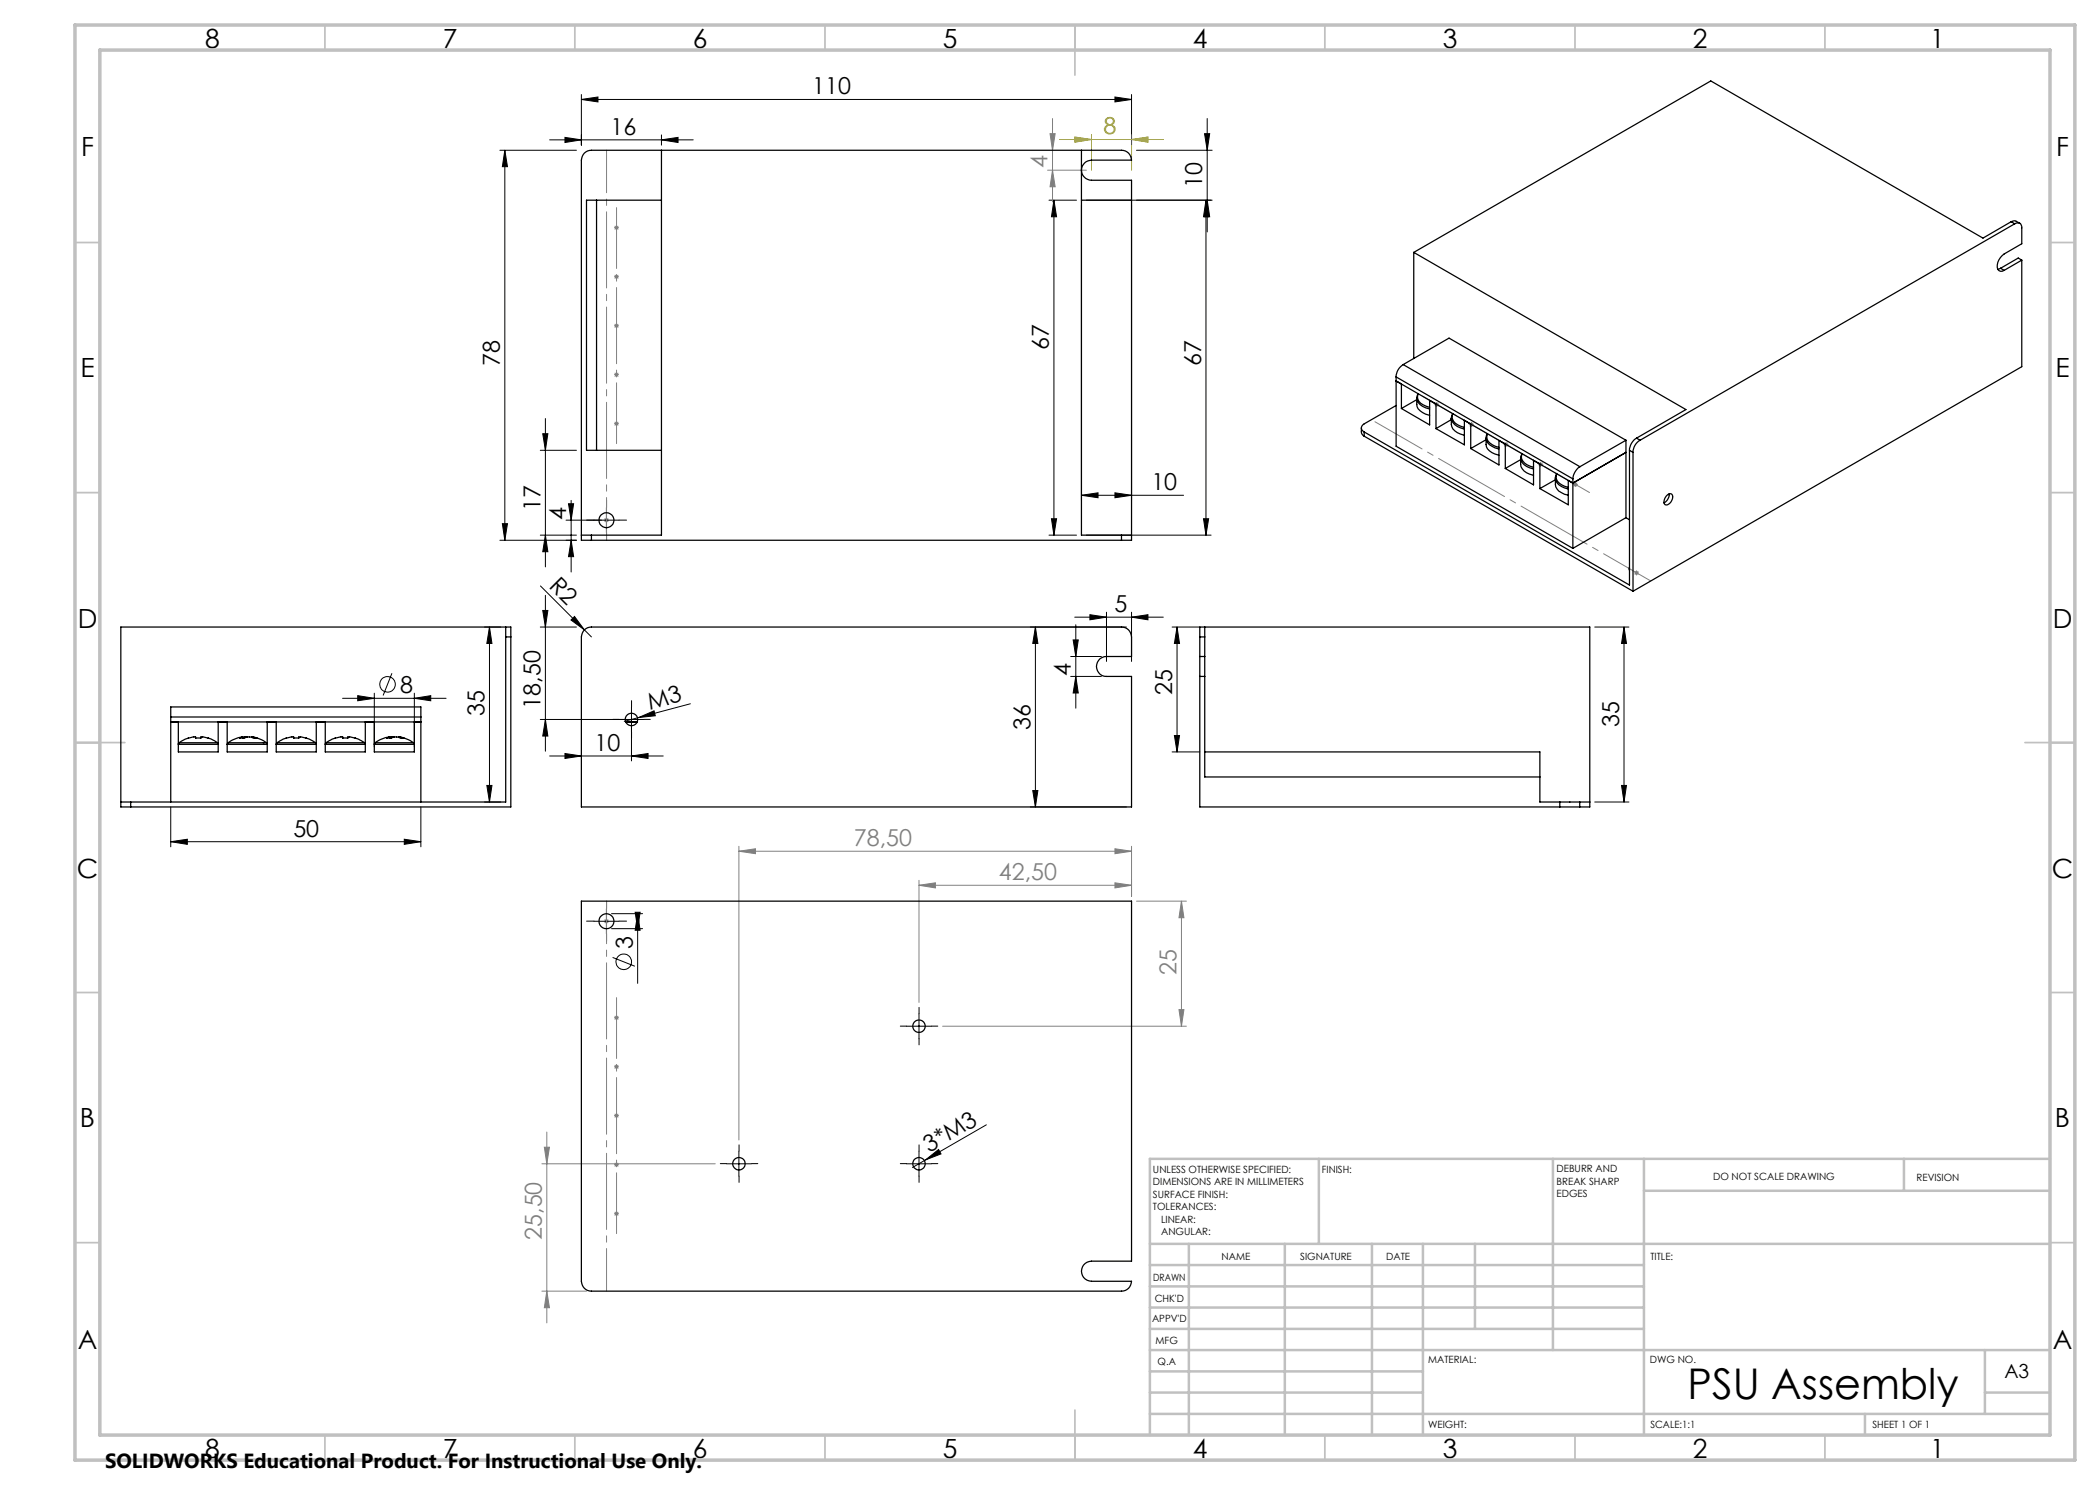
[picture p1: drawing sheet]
<svg xmlns="http://www.w3.org/2000/svg" width="420mm" height="297mm" viewBox="0 0 420 297" stroke-linecap="round" stroke-linejoin="round" font-family="sans-serif">
<g fill="none" stroke="#000" stroke-width=".2">
<path d="M116.3 19.9l3.3-.5v1zM116.3 18.9v10.1M116.3 19.9h110M223 19.4l3.3 .5-3.3 .5zM226.3 18.9v10.1M100 30.1h15.3M101 30.1v78M101 30.1l.5 3.2h-1zM109.9 28h28.7M113 27.5l3.3 .5-3.3 .5zM132.3 28l3.3-.5v1zM132.3 27v2"/>
<path d="M227.3 30.1h15.1M240.9 26.7h1l-.5 3.4zM241.4 23.7v22.7M209.8 40h5.5M210.8 40l.5 3.4h-1zM210.8 40v67M216.3 41.1v58.9M217.3 40h25.1M226.3 41.1v58.9M241.2 40l.5 3.4h-1zM241.2 40v67M241.4 40l.5 3.4h-1z"/>
<path d="M108.1 90.1h7.2M108.5 86.7h1.1l-.5 3.4zM109.1 83.7v29.7M216.3 99.1l3.3-.5v1zM216.3 99.1h20.4M223 98.6l3.3 .5-3.3 .5zM100.5 104.7h1l-.5 3.4zM108.1 107h7.2M108.1 117.2l10.2 10.2M109.1 119.1v31.1M109.1 107l.5 3.3h-1.1zM113.2 104h10.6"/>
<path d="M113.7 100.7h1l-.5 3.3zM114.2 108.1l.5 3.2h-1zM114.2 100.1v14.3M115.3 108.1h-15.3M121.3 101.5v5M209.8 107h5.5M210.3 103.7h1l-.5 3.3zM217.3 107h24.9M240.7 103.7h1l-.5 3.3zM68.5 139.7h20.7M71.5 139.1l3.4 .6-3.4 .5zM74.9 138.6v10.8"/>
<path d="M78.4 134.7l-1.8 4.4M82.9 139.7l3.2-.6v1.1zM82.9 138.6v10.8M96.9 125.4h3.3M97.9 125.4l.5 3.3h-1zM97.9 125.4v35M108.1 125.4h7.2M108.5 122.1h1.1l-.5 3.3zM114.2 124l.7-.7 2 2.7zM206.1 125.4h19.2M207.1 125.4v36M207.1 125.4l.5 3.3h-1z"/>
<path d="M214.1 135.3h6.2M214.1 131.3h6.2M214.6 128h1.1l-.5 3.3zM214.9 123.4h17.8M215.2 125v16.6M215.2 135.3l.5 3.3h-1.1zM218 122.9l3.3 .5-3.3 .6zM221.3 122.4v9.9M226.3 123.4l3.3-.5v1.1zM226.3 122.4v9.9M234.4 125.4h5.6M235.4 125.4l.5 3.3h-1z"/>
<path d="M235.4 125.4v25M318.9 125.4h6.9M324.8 125.4l.5 3.3h-1zM324.8 125.4v35M97.4 157.1h1l-.5 3.3zM109.1 143.9l.5 3.3h-1.1zM109.9 151.2h22.7M113 150.7l3.3 .5-3.3 .5zM126.3 151.2l3.3-.5v1zM126.3 141.4v10.8M127.7 143.5l3.1-1.3 .3 1zM128.8 143.9h-20.7"/>
<path d="M138.1 140.8l-13.3 3.5M206.6 158.1h1l-.5 3.3zM234.4 150.4h5.6M234.9 147.1h1l-.5 3.3zM324.3 157.1h1l-.5 3.3zM34.1 168.3l3.4-.5v1.1zM34.1 161.4v8M34.1 168.3h50.1M80.9 167.8l3.3 .5-3.3 .6zM84.2 161.4v8M96.9 160.4h3.3M206.1 161.4h19.2"/>
<path d="M318.9 160.4h6.9M118.8 184.3h5M121.3 181.7v5.1M122.3 182.7h6.2M122.3 185.7h6.2M122.5 191.5l4.5 1.7M127 182.5h1l-.5 3.2zM127.5 182.7l.5 3.4h-1zM127.5 182.7v14M181.3 205.2h5M183.8 202.7v5M145.3 232.8h5"/>
<path d="M147.8 230.3v4.9M181.3 232.8h5M183.8 230.3v4.9M185.1 232l2.6-2.1 .5 .9zM185.1 232l-2.6 1.5M197.3 225l-12.2 7"/>
<circle cx="77.5" cy="136.9" r="1.55"/>
<circle cx="124.7" cy="192.4" r="1.56"/>
</g>
<path d="M211.9 27.9h20.8M215 27.4l3.3 .5-3.3 .5zM218.3 26.9v7.1M226.3 27.9l3.3-.5v1zM226.3 26.9v7.1" fill="none" stroke="#808000" stroke-width=".2"/>
<g fill="none" stroke="#808080" stroke-width=".2">
<path d="M209.5 34h7.8M210 26.7h1l-.5 3.4zM210.5 34l.5 3.4h-1zM210.5 23.7v16.7M122.8 45.5h1M122.8 55.3h1M122.9 45.2l.7 .7M122.9 55l.7 .7M123.3 45v1M123.3 54.9v.9M123.6 45.2l-.7 .7M123.6 55l-.7 .7"/>
<path d="M122.8 65.2h1M122.8 74.9h1M122.9 64.8l.7 .7M122.9 74.6l.7 .7M123.3 64.7v.9M123.3 74.4v1.1M123.6 64.8l-.7 .7M123.6 74.6l-.7 .7M122.8 84.7h1M122.9 84.4l.7 .7M123.3 84.2v1M123.6 84.4l-.7 .7"/>
<path d="M286.8 80.9h1M287 80.5l.7 .7M287.3 80.4v1M287.7 80.5l-.7 .7M293.8 84.9h1M293.9 84.6l.7 .7M294.3 84.4v1M294.6 84.6l-.7 .7M300.7 88.9h1M300.8 88.5l.8 .7M301.2 88.4v1M301.6 88.5l-.8 .7"/>
<path d="M307.6 92.9h1M307.8 92.5l.7 .7M308.1 92.4v1M308.5 92.5l-.7 .7M314.6 96.9h1M314.7 96.6l.7 .7M315.1 96.4v1M315.4 96.6l-.7 .7M120.8 104h1M120.9 103.7l.7 .7M121.3 103.5v1.1M121.6 103.7l-.7 .7"/>
<path d="M326.8 114.6h1M327 114.2l.7 .7M327.3 114.1v1M327.7 114.2l-.7 .7M147.8 170.2l3.3-.4v.9zM147.8 169.3v58.7M147.8 170.2h78.5M183.8 177.1l3.3-.5v1zM183.8 176.1v24.4M183.8 177.1h42.5M223 176.6l3.3 .5-3.3 .5zM223 169.8l3.3 .4-3.3 .5z"/>
<path d="M226.3 169.3v9.9M120.8 184.3h1M120.9 183.9l.7 .7M121.3 183.8v.9M121.6 183.9l-.7 .7M227.3 180.2h10M236.3 180.2l.5 3.3h-1zM236.3 180.2v25M122.8 213.4h1M122.8 203.5h1M122.9 213l.7 .7M122.9 203.2l.7 .7"/>
<path d="M123.3 203.1v.9M123.3 212.8v1.1M123.6 213l-.7 .7M123.6 203.2l-.7 .7M188.5 205.2h48.8M235.8 201.9h1l-.5 3.3zM108.4 232.8h34.7M108.9 229.4h1l-.5 3.4zM109.4 226.4v38.2M122.8 232.9h1M122.8 223.1h1M122.9 232.6l.7 .7"/>
<path d="M122.9 222.8l.7 .7M123.3 222.6v1.1M123.3 232.4v1M123.6 232.6l-.7 .7M123.6 222.8l-.7 .7M108.4 258.2h8.9M109.4 258.2l.5 3.3h-1zM122.8 242.7h1M122.9 242.4l.7 .7M123.3 242.2v1M123.6 242.4l-.7 .7"/>
</g>
<g fill="none" stroke="#000" stroke-width=".2" stroke-dasharray="15.2 1.3 1.3 1.3">
<path d="M118.8 104h-1.5M121.3 101.5v-1.5M121.3 106.5v1.5M123.8 104h1.5M123.8 143.9h-1.2M126.3 141.4v-1.3M126.3 146.4v1.2M128.8 143.9h1.3M118.8 184.2h-1.5M121.3 181.7v-1.5M121.3 186.7v1.5M123.8 184.2h1.5"/>
<path d="M181.3 205.2h-1.2M183.8 202.7v-1.2M183.8 207.7v1.3M186.3 205.2h1.3M145.3 232.7h-1.2M147.8 230.2v-1.2M147.8 235.2v1.3M150.3 232.7h1.3M181.3 232.7h-1.2M183.8 230.2v-1.2M183.8 235.2v1.3M186.3 232.7h1.3"/>
</g>
<g fill="none" stroke="#c0c0c0" stroke-width=".35">
<path d="M65 5v5M115 5v5M165 5v5M215 5v10M265 5v5M315 5v5M365 5v5M15 48.5h5M410 48.5h5M15 98.5h5M410 98.5h5M15 148.5h10"/>
<path d="M405 148.5h10M15 198.5h5M410 198.5h5M15 248.5h5M410 248.5h5M65 287v5M115 287v5M165 287v5M215 282v10M265 287v5M315 287v5M365 287v5"/>
</g>
<g fill="none" stroke="#c0c0c0" stroke-width=".5">
<path d="M263.8 231.8v17M310.6 231.8v38.2M328.8 231.8v55.2M328.8 238.2h81.2M380.8 231.8v6.4M410 231.8h-180v55.2M230 248.8h180M230 257.3h98.8M230 253h98.8M237.8 248.8v38.2M257 248.8v38.2M274.4 248.8v38.2"/>
<path d="M284.6 248.8v38.2M295 248.8v17M230 265.8h98.8M230 261.5h98.8M230 278.5h54.6M230 274.3h54.6M230 270h180M397 278.5h13M397 270v12.8M230 282.8h180M373 282.8v4.2"/>
</g>
<path d="M15 5h400v287h-400zM20 10h390v277h-390z" fill="none" stroke="#c0c0c0" stroke-width=".7"/>
<path d="M121.3 108v-78M121.3 180.2v78" fill="none" stroke="#808080" stroke-width=".2" stroke-dasharray="15.2 1.3 1.3 1.3" stroke-dashoffset="6.7"/>
<path d="M123.3 41.5v47.2M123.3 246.7v-47.2" fill="none" stroke="#808080" stroke-width=".2" stroke-dasharray="15.2 1.3 1.3 1.3" stroke-dashoffset="3.1"/>
<path d="M330.1 116.2l-55.1-31.9" fill="none" stroke="#808080" stroke-width=".2" stroke-dasharray="15.2 1.3 1.3 1.3" stroke-dashoffset="4.4"/>
<path d="M284.5 79.2l33.4 19.3" fill="none" stroke="#808080" stroke-width=".2" stroke-dasharray="15.2 1.3 1.3 1.3" stroke-dashoffset="7.4"/>
<g fill="#000">
<path d="M114.2 124l.7-.7 2 2.7zM127.7 143.5l3.1-1.3 .3 1zM185.1 232l2.6-2.1 .5 .9z"/>
<path d="M116.3 19.9l3.3-.5v1zM223 19.4l3.3 .5-3.3 .5zM113 27.5l3.3 .5-3.3 .5zM132.3 28l3.3-.5v1zM34.1 168.3l3.4-.5v1.1zM80.9 167.8l3.3 .5-3.3 .6zM71.5 139.1l3.4 .6-3.4 .5zM82.9 139.7l3.2-.6v1.1z"/>
<path d="M113.7 100.7h1l-.5 3.3zM114.2 108.1l.5 3.2h-1zM210.8 40l.5 3.4h-1zM210.3 103.7h1l-.5 3.3zM241.2 40l.5 3.4h-1zM240.7 103.7h1l-.5 3.3zM109.1 107l.5 3.3h-1.1zM108.5 86.7h1.1l-.5 3.4zM97.9 125.4l.5 3.3h-1zM97.4 157.1h1l-.5 3.3zM235.4 125.4l.5 3.3h-1zM234.9 147.1h1l-.5 3.3zM324.8 125.4l.5 3.3h-1zM324.3 157.1h1l-.5 3.3zM127.5 182.7l.5 3.4h-1zM127 182.5h1l-.5 3.2z"/>
<path d="M226.3 123.4l3.3-.5v1.1zM218 122.9l3.3 .5-3.3 .6zM126.3 151.2l3.3-.5v1zM113 150.7l3.3 .5-3.3 .5zM223 98.6l3.3 .5-3.3 .5zM216.3 99.1l3.3-.5v1z"/>
<path d="M206.6 158.1h1l-.5 3.3zM207.1 125.4l.5 3.3h-1zM215.2 135.3l.5 3.3h-1.1zM214.6 128h1.1l-.5 3.3zM109.1 143.9l.5 3.3h-1.1zM108.5 122.1h1.1l-.5 3.3zM100.5 104.7h1l-.5 3.4zM101 30.1l.5 3.2h-1zM241.4 40l.5 3.4h-1zM240.9 26.7h1l-.5 3.4z"/>
</g>
<path d="M215 27.4l3.3 .5-3.3 .5zM226.3 27.9l3.3-.5v1z" fill="#808000"/>
<g fill="#808080">
<path d="M183.8 177.1l3.3-.5v1zM223 176.6l3.3 .5-3.3 .5zM147.8 170.2l3.3-.4v.9zM223 169.8l3.3 .4-3.3 .5z"/>
<path d="M210.5 34l.5 3.4h-1zM210 26.7h1l-.5 3.4z"/>
<path d="M108.9 229.4h1l-.5 3.4zM109.4 258.2l.5 3.3h-1zM236.3 180.2l.5 3.3h-1zM235.8 201.9h1l-.5 3.3z"/>
</g>
<g fill="none" stroke="#000" stroke-width=".25">
<path d="M132.3 30.1v76.9h-14M216.3 30.1v76.9h8M119.3 40h-2v50.1h2M119.3 40v50.1M119.3 40h13M216.3 40h10M282.8 50.5l54.4 31.4-9.9 5.7M282.8 50.5v21.2M400.1 53.7l-.5 .2M400.1 53.7l.7 .4M402.2 44.3l.8-.1 1 .5M402.2 44.3l-5.6 3.3-54.4-31.4-59.4 34.3"/>
<path d="M402.2 44.3l.7 .5M402.9 44.8a.85 .85 0 0 1 1-.2 .85 .85 0 0 1 .5 1v3.2l-3.6 2a2.49 2.49 0 0 0-1 3.3l.6 .2 .4-.2M402.9 44.8l-74.9 43.2M404.4 52l-3.6 2.1M404.4 52v21.3l-77.8 44.9M404.4 52l-.8-.4-3.5 2.1M279.2 75.4l35.4 20.4M279.2 75.4v13.8l35.4 20.5M280.6 72.9a2.97 2.97 0 0 0-1.4 2.5M280.6 72.9l35.4 20.4M280.6 72.9l9.2-5.3 35.4 20.4M283.4 79.6a2.78 2.78 0 0 0 2.5 3.4"/>
<path d="M283.4 79.9l-3.1 1.8M283.6 78.7l-.2 .5a1.74 1.74 0 0 0 1.1 2.1l1.4 .5M283.6 78.8a1.64 1.64 0 0 0 1 2.2l1.3 .5M119.3 90.1h13M272.3 85.6a1.44 1.44 0 0 0 .3 1.5l.2 .1M272.8 87.2l53.8 31M272.8 86.4v.8M272.8 86.4l53.1 30.6v-26.9M279.2 81.1l-6.4 3.7a.87 .87 0 0 0-.5 .8 .87 .87 0 0 0 .5 .8M280.3 81.7v-4.9l-1.1-.6 35.4 20.4 10.6-6.1M280.3 81.7l5.6 3.3v-4.9l1.3 .7v4.9M287.2 85.7l5.7 3.3v-4.9l1.2 .7v4.9"/>
<path d="M290.3 83.9l-3.1 1.8M290.5 82.7l-.2 1M290.6 82.8a1.67 1.67 0 0 0 1 2.2l1.3 .5M292.9 85.8a2.77 2.77 0 0 1-2.6-2.2 2.82 2.82 0 0 0 2.6 3.5M294.1 89.7l5.7 3.3v-4.9l1.3 .7v4.9M297.2 87.6a2.78 2.78 0 0 0 2.6 3.4M297.2 87.9l-3.1 1.8M297.5 86.7l-.3 1a2.69 2.69 0 0 0 2.6 2.1M297.5 86.7a1.67 1.67 0 0 0 1 2.3l1.3 .5M301.1 93.7l5.6 3.3v-4.9l1.3 .7v4.9M304.1 91.6a2.78 2.78 0 0 0 2.6 3.5M304.1 91.9l-3 1.8"/>
<path d="M304.4 90.7a1.69 1.69 0 0 0 .9 2.6l1.4 .5M304.4 90.8a1.58 1.58 0 0 0 1 2.2l1.3 .5M311.1 95.6a2.67 2.67 0 0 0 2.6 2.2M311.1 96l-3.1 1.7M313.7 97.5h-.1a2.66 2.66 0 0 1-2.4-2.1l.1-.6a2.86 2.86 0 0 0 2.4 4.3M313.7 96.1v4.9l-5.7-3.3M314.6 95.8v13.9M316 93.3a3.2 3.2 0 0 0-1.4 2.5M325.2 88v15.5M325.2 88l-9.2 5.3M325.9 90.1l.7 .4M326.6 90.5v27.7"/>
<path d="M327.3 87.6a2.97 2.97 0 0 0-1.4 2.5M327.3 87.6l.7 .4M328 88a2.85 2.85 0 0 0-1.4 2.5M333.5 99a.63 .63 0 0 1 .9-.1 .63 .63 0 0 1 .1 .8 1.33 1.33 0 0 1-1.5 1.2 1.56 1.56 0 0 1 .5-1.9zM333.8 98.8v.2a1.85 1.85 0 0 1-1 1.6M116.3 107h2M118.3 108.1h-2v-76.1a1.99 1.99 0 0 1 2-1.9h106a1.99 1.99 0 0 1 2 1.9h-8a2.01 2.01 0 0 0-2 2 2.01 2.01 0 0 0 2 2.1h8v72h-2M118.3 107v1.1M118.3 108.1h106M224.3 107h2M224.3 107v1.1M325.2 103.5l-10.6 6.2"/>
<path d="M325.2 103.5l.7 .5M325.9 113.4v.6M101.1 125.4v2M101.1 127.4v33h-75M101.1 127.4h1.1M102.2 127.4v-2h-78v36h1.9M102.2 127.4v34h-76.1M116.9 126a1.91 1.91 0 0 1 1.4-.6h106a1.99 1.99 0 0 1 2 2v3.9h-5a1.99 1.99 0 0 0-2 2 1.99 1.99 0 0 0 2 2h5v26.1h-110v-34l.2-.8zM240 127.4v-2h78v36h-2.1M240 131.3v4M240 131.3h.9M240 135.3h.9"/>
<path d="M240 135.3v26.1h72M240 127.4h.9M240 127.4v3.9M240.9 125.4v2M240.9 131.3v4M240.9 127.4v3.9M240.9 135.3v20.1h67.1M34.1 143.4v-2h50.1v2M34.1 144.4h50.1M34.1 143.4h50.1M34.1 143.4v17M35.7 144.4v6h7.9v-6"/>
<path d="M35.8 148.6l-.1 .3h7.9l-.1-.3M35.8 148.6l1.1-.7 1.2-.4a.86 .86 0 0 1 1 0v.1h1.1v-.1a1.23 1.23 0 0 1 1.3 .1l.7 .2 1.3 .8M35.8 148.6h7.7M45.4 144.4v6h8v-6M45.6 148.6l-.2 .3h8l-.1-.3M45.6 148.6h7.7M48.5 147.4h-.1a6.8 6.8 0 0 0-2.8 1.2M48.5 147.4l-.6 .2h.9l.6-.2M48.5 147.4l.1 .2M49 147.4h.4M49 147.4l-.5 .1M49 147.4v.1"/>
<path d="M49.4 147.4l2 .2-1-.2M50.4 147.4a6.7 6.7 0 0 1 2.9 1.2M50.4 147.4l-.1 .1M50.4 147.4v.1M55.2 144.4v6h8.1v-6M55.4 148.6l-.2 .3h8.1l-.2-.3M55.4 148.6l1.1-.7 1.2-.4a.97 .97 0 0 1 1 0v.1h1.1v-.1a1.27 1.27 0 0 1 1.3 .1l.9 .3 1.1 .7M55.4 148.6h7.7M65.1 144.4v6h8v-6M65.2 148.6l-.1 .3h8l-.2-.3M65.2 148.6l1.1-.7 1.2-.4a.97 .97 0 0 1 1 0v.1h1.1v-.1a1.27 1.27 0 0 1 1.3 .1l.9 .3 1.1 .7M65.2 148.6h7.7"/>
<path d="M74.9 144.4v6h8v-6M75 148.6l-.1 .3h8l-.2-.3M75 148.6h7.7M78 147.4h-.1a6.7 6.7 0 0 0-2.9 1.2M78 147.4l-.7 .2h.9l.6-.2M78 147.4v.2M78.4 147.4h.4M78.4 147.4l-.4 .1M78.4 147.4v.1M78.8 147.4l2 .2-.9-.2M79.9 147.4a6.8 6.8 0 0 1 2.8 1.2M79.9 147.4l-.1 .1"/>
<path d="M79.9 147.4v.1M84.2 143.4v17M125.1 144.4h2.3M240.9 150.4h67.1v10h4M24.2 160.4h1.9M26.1 160.4v1M312 160.4h3.9M312 161.4h3.9M312 160.4v1M315.9 160.4h2.1M315.9 160.4v1M116.3 180.2h110v72h-8a2.01 2.01 0 0 0-2 2 2.01 2.01 0 0 0 2 2.1h8a1.99 1.99 0 0 1-2 1.9h-106a1.99 1.99 0 0 1-2-1.9z"/>
<circle cx="121.3" cy="104" r="1.51"/>
<circle cx="126.3" cy="143.9" r="1.24"/>
<circle cx="121.3" cy="184.2" r="1.51"/>
<circle cx="183.8" cy="205.2" r="1.24"/>
<circle cx="147.8" cy="232.7" r="1.25"/>
<circle cx="183.8" cy="232.7" r="1.25"/>
</g>
<text font-size="8.5" x="337.5" y="279.7">PSU Assembly</text>
<g font-size="5.3">
<text x="41" y="9.5">8</text>
<text x="88.5" y="9.5">7</text>
<text x="138.5" y="9.5">6</text>
<text x="188.5" y="9.5">5</text>
<text x="238.5" y="9.5">4</text>
<text x="288.5" y="9.5">3</text>
<text x="338.5" y="9.5">2</text>
<text x="386" y="9.5">1</text>
<text x="16.2" y="31.3">F</text>
<text x="411.2" y="31.3">F</text>
<text x="16.1" y="75.5">E</text>
<text x="411.1" y="75.5">E</text>
<text x="15.5" y="125.5">D</text>
<text x="410.5" y="125.5">D</text>
<text x="15.4" y="175.5">C</text>
<text x="410.4" y="175.5">C</text>
<text x="16" y="225.5">B</text>
<text x="411" y="225.5">B</text>
<text x="15.5" y="269.8">A</text>
<text x="410.5" y="269.8">A</text>
<text x="41" y="291.5">8</text>
<text x="88.5" y="291.5">7</text>
<text x="138.5" y="291.5">6</text>
<text x="188.5" y="291.5">5</text>
<text x="238.5" y="291.5">4</text>
<text x="288.5" y="291.5">3</text>
<text x="338.5" y="291.5">2</text>
<text x="386" y="291.5">1</text>
</g>
<g font-size="4.7">
<text x="162.4" y="18.9">110</text>
<text x="122.1" y="26.9">16</text>
<text x="240.4" y="37.5" transform="rotate(-90 240.4 37.5)">10</text>
<text x="209.8" y="70.1" transform="rotate(-90 209.8 70.1)">67</text>
<text x="100" y="73.1" transform="rotate(-90 100 73.1)">78</text>
<text x="240.2" y="73.1" transform="rotate(-90 240.2 73.1)">67</text>
<text x="230.3" y="98">10</text>
<text x="108.1" y="102.3" transform="rotate(-90 108.1 102.3)">17</text>
<text x="113.2" y="103.9" transform="rotate(-90 113.2 103.9)">4</text>
<text x="109.7" y="117.4" transform="rotate(45 109.7 117.4)">R2</text>
<text x="222.9" y="122.4">5</text>
<text x="214.2" y="135.2" transform="rotate(-90 214.2 135.2)">4</text>
<text x="80" y="138.6">8</text>
<text x="96.9" y="143.2" transform="rotate(-90 96.9 143.2)">35</text>
<text x="108.1" y="141.7" transform="rotate(-90 108.1 141.7)">18,50</text>
<text x="130" y="142" transform="rotate(-15 130 142)">M3</text>
<text x="234.4" y="139" transform="rotate(-90 234.4 139)">25</text>
<text x="206.1" y="146" transform="rotate(-90 206.1 146)">36</text>
<text x="323.8" y="145.3" transform="rotate(-90 323.8 145.3)">35</text>
<text x="118.9" y="150.2">10</text>
<text x="58.7" y="167.3">50</text>
<text x="126.5" y="189.8" transform="rotate(-90 126.5 189.8)">3</text>
<text x="185.8" y="230.5" transform="rotate(-30 185.8 230.5)">3*M3</text>
</g>
<text font-size="4.7" fill="#808000" x="220.7" y="26.9">8</text>
<g font-size="4.7" fill="#808080">
<text x="209.5" y="33.6" transform="rotate(-90 209.5 33.6)">4</text>
<text x="170.8" y="169.2">78,50</text>
<text x="199.8" y="176">42,50</text>
<text x="235.3" y="195" transform="rotate(-90 235.3 195)">25</text>
<text x="108.4" y="248" transform="rotate(-90 108.4 248)">25,50</text>
</g>
<text font-size="4.1" x="21" y="293.7">SOLIDWORKS Educational Product. For Instructional Use Only.</text>
<text font-size="3.9" x="400.9" y="275.5">A3</text>
<g font-size="2">
<text x="230.6" y="234.6">UNLESS OTHERWISE SPECIFIED:</text>
<text x="230.6" y="237.1">DIMENSIONS ARE IN MILLIMETERS</text>
<text x="230.6" y="239.6">SURFACE FINISH:</text>
<text x="264.4" y="234.6">FINISH:</text>
<text x="311.3" y="234.5">DEBURR AND</text>
<text x="311.3" y="237">BREAK SHARP</text>
<text x="311.3" y="239.5">EDGES</text>
<text x="342.6" y="236">DO NOT SCALE DRAWING</text>
<text x="383.3" y="236.2">REVISION</text>
<text x="230.6" y="242.1">TOLERANCES:</text>
<text x="232.2" y="244.6">LINEAR:</text>
<text x="232.2" y="247.1">ANGULAR:</text>
<text x="244.3" y="252">NAME</text>
<text x="260" y="251.9">SIGNATURE</text>
<text x="277.2" y="251.9">DATE</text>
<text x="330.1" y="251.9">TITLE:</text>
<text x="230.6" y="256.1">DRAWN</text>
<text x="230.9" y="260.3">CHK'D</text>
<text x="230.4" y="264.4">APPV'D</text>
<text x="231.1" y="268.8">MFG</text>
<text x="231.5" y="273">Q.A</text>
<text x="285.6" y="272.5">MATERIAL:</text>
<text x="330" y="272.5">DWG NO.</text>
<text x="285.6" y="285.5">WEIGHT:</text>
<text x="330.1" y="285.6">SCALE:1:1</text>
<text x="374.5" y="285.6">SHEET 1 OF 1</text>
</g>
</svg>
